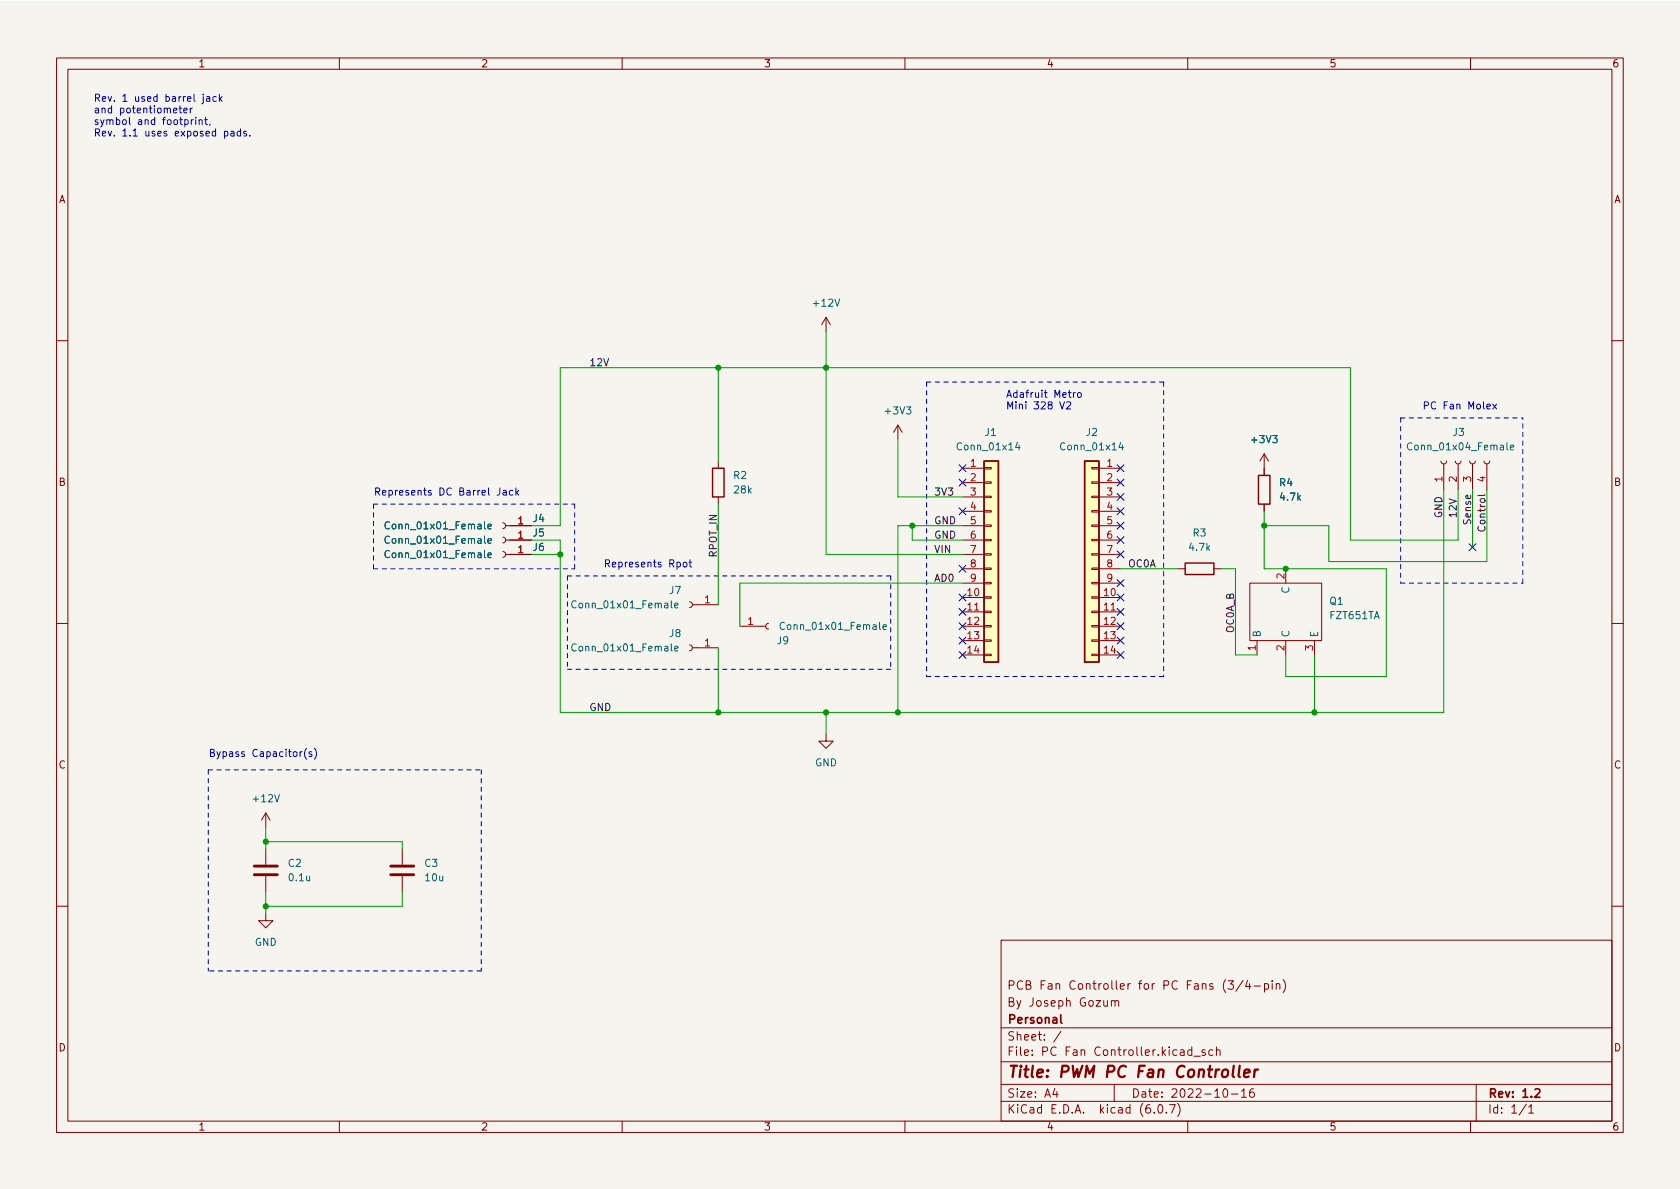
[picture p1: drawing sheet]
<svg xmlns="http://www.w3.org/2000/svg" width="297mm" height="210mm" viewBox="0 0 297 210" stroke-linecap="round" stroke-linejoin="round" font-family="sans-serif">
<path d="M0 .2h297v210.1h-297z" fill="#f5f4ef" stroke="#f5f4ef" stroke-width=".18"/>
<g fill="none" stroke="#840000" stroke-width=".18">
<path d="M10 10.2h277v190.1h-277zM12 12.2h273v186.1h-273zM60 10.2v2M110 10.2v2M160 10.2v2M210 10.2v2M260 10.2v2M146 56.1l-.7 1.3M146 56.1v2.6M146 56.1l.8 1.3M10 60.2h2M158.7 75.2l-.7 1.2"/>
<path d="M158.7 75.2v2.5M158.7 75.2l.8 1.2M285 60.2h2M88.9 97.5l.4 .2 .1 .3-.1 .4-.4 .1M88.9 92.5l.4 .1 .1 .4-.1 .3-.4 .2M88.9 95l.4 .1 .1 .4-.1 .4-.4 .1M89.4 98h4.6M89.4 93h4.6M89.4 95.5h4.6M127 81.5v1.3M127 87.9v1.2M170.2 98h3.8"/>
<path d="M170.2 82.8h3.8M170.2 85.3h3.8M170.2 87.9h3.8M170.2 90.4h3.8M170.2 93h3.8M170.2 95.5h3.8M174 97.9h1.3v.3h-1.3zM174 95.4h1.3v.2h-1.3zM174 92.8h1.3v.3h-1.3zM174 90.3h1.3v.2h-1.3zM174 87.8h1.3v.2h-1.3zM174 85.2h1.3v.3h-1.3z"/>
<path d="M174 82.7h1.3v.2h-1.3zM193 97.9h1.3v.3h-1.3zM193 95.4h1.3v.2h-1.3zM193 92.8h1.3v.3h-1.3zM193 90.3h1.3v.2h-1.3zM193 87.8h1.3v.2h-1.3zM193 85.2h1.3v.3h-1.3zM193 82.7h1.3v.2h-1.3zM194.3 98h3.8M194.3 82.8h3.8M194.3 85.3h3.8M194.3 87.9h3.8"/>
<path d="M194.3 90.4h3.8M194.3 93h3.8M194.3 95.5h3.8M223.5 80.3l-.7 1.2M223.5 80.3v3.8M223.5 89.1v1.3M223.5 80.3l.8 1.2M254.8 81.5l.1 .4 .4 .1 .3-.1 .2-.4M255.3 82v4.6M257.3 81.5l.2 .4 .3 .1 .4-.1 .1-.4M257.8 82v4.6M259.8 81.5l.2 .4 .3 .1 .4-.1 .2-.4"/>
<path d="M260.3 82v4.6M262.4 81.5l.1 .4 .4 .1 .4-.1 .1-.4M262.9 82v4.6M10 110.2h2M121.9 114l.4 .2 .1 .3-.1 .4-.4 .2M121.9 106.4l.4 .2 .1 .3-.1 .4-.4 .1M122.4 114.5h4.6M122.4 106.9h4.6M130.8 110.7h4.6M135.9 110.2l-.4 .2-.1 .3 .1 .4 .4 .1M170.2 105.7h3.8M170.2 108.2h3.8"/>
<path d="M170.2 110.7h3.8M170.2 113.3h3.8M170.2 115.8h3.8M170.2 100.6h3.8M170.2 103.1h3.8M174 115.7h1.3v.2h-1.3zM174 113.2h1.3v.2h-1.3zM174 110.6h1.3v.3h-1.3zM174 108.1h1.3v.2h-1.3zM174 105.5h1.3v.3h-1.3zM174 103h1.3v.2h-1.3zM174 100.5h1.3v.2h-1.3z"/>
<path d="M193 115.7h1.3v.2h-1.3zM193 113.2h1.3v.2h-1.3zM193 110.6h1.3v.3h-1.3zM193 108.1h1.3v.2h-1.3zM193 105.5h1.3v.3h-1.3zM193 103h1.3v.2h-1.3zM193 100.5h1.3v.2h-1.3zM194.3 105.7h3.8M194.3 108.2h3.8M194.3 110.7h3.8M194.3 113.3h3.8M194.3 115.8h3.8"/>
<path d="M194.3 100.6h3.8M194.3 103.1h3.8M208.3 100.6h1.2M214.6 100.6h1.3M218.4 101.8h.1M221 103.1h12.7v10.2h-12.7zM222.2 113.3v2.5M227.3 100.6v2.5M227.3 113.3v2.5M232.4 113.3v2.5M285 110.2h2M146 129.8v1.3h1.3l-1.3 1.2-1.2-1.2h1.2"/>
<path d="M47 143.8v2.5M47 150.1v2.8M47 154.9v2.8M47 143.8l-.8 1.2M47 143.8l.8 1.2M71.1 150.1v2.8M71.1 154.9v2.8M10 160.2h2M47 161.5v1.3h1.3l-1.3 1.3-1.3-1.3h1.3M177 166.3h108v32h-108zM195.1 176.9l.1 1h.4l.2-.1M195.8 176.9v1"/>
<path d="M196.5 177.1l.2-.2 .4 .1v.9M196.5 176.9v1M197.1 177.1l.3-.2 .3 .1 .1 .9M217.1 173.4h1l-.5 .6 .4 .1v.7l-.2 .1h-.4l-.3-.1M219.8 173.4l-1.3 1.9M220.6 173.4l-.4 1h.9M220.9 173.9v1M221.7 174.4h1.2M223.6 174l.4-.1 .3 .3v.4l-.2 .3h-.5M223.6 173.9v1.5M224.9 173.4v.2M224.9 173.9v1"/>
<path d="M225.6 174.1l.3-.2 .3 .1 .1 .9M225.6 173.9v1M226.9 173.2a1.72 1.72 0 0 1 0 2.3M285 160.2h2M60 198.3v2M110 198.3v2M160 198.3v2M177 194.8h108M177 191.8h108M177 187.8h108M177 181.8h108M186.5 192.5l-.4 1h1"/>
<path d="M186.9 193v1M187.6 182.4l-1.3 1.9M197 191.8v3M204.1 196.7v.1M204.9 195.4l.2-.1a.81 .81 0 0 1 .6 .7 .81 .81 0 0 1-.3 .8h-.2a.81 .81 0 0 1-.6-.6 .81 .81 0 0 1 .3-.8zM206.2 196.7v.1M206.8 195.3h1l-.7 1.5M208.2 195.1a1.72 1.72 0 0 1 0 2.3M210 198.3v2M210.7 185.7l-.4-.1-.3 .3v.4l.1 .3h.6M210.7 185.1v1.5M211.1 186.8h1.1"/>
<path d="M213.1 185.7l-.4-.1-.2 .2 .1 .3 .5 .1v.4h-.6M214.4 185.7l-.4-.1-.3 .3v.4l.2 .3h.5M215.1 185.8l.2-.2 .3 .1 .1 .9M215.1 185.1v1.5M216.4 192.6l.2-.1a.81 .81 0 0 1 .6 .7 .81 .81 0 0 1-.3 .8h-.2a.81 .81 0 0 1-.6-.6 .81 .81 0 0 1 .3-.8zM217.7 193.5h1.2M219.5 193l.4-.5v1.5M219.5 194h.9M221.6 192.5a.59 .59 0 0 0-.7 .7v.5l.2 .3h.4l.2-.1 .1-.5-.2-.2-.4-.1-.3 .3M260 198.3v2M261 191.8v6.5M269.9 195.3l-1.3 1.9"/>
<path d="M270.3 195.8l.4-.5v1.5M270.3 196.8h.9"/>
</g>
<path d="M187.6 179.4v1.3l.2 .2M271.4 192.7l.6-.2 .2 .2 .1 .3-1 1h1" fill="none" stroke="#840000" stroke-width=".3"/>
<path d="M218.1 188.5l-.2 1.7 .3 .3M219.2 188.5l-.2 1.7 .2 .3M220 189.8l1-.2-.1-.4-.2-.1-.6 .1-.2 1 .3 .3 .6-.1M221.9 189.1l-.2 1.4M222.4 189.1l-.4 .1-.2 .3" fill="none" stroke="#840000" stroke-width=".4"/>
<g fill="none" stroke="#006464" stroke-width=".18">
<path d="M179.9 78.2l-.3 .9h.8M180.2 78.7v.9M198.2 78.2l-.4 .9h.8M198.5 78.7v.9M249.6 78.4a.6 .6 0 0 0-.8 .4 .6 .6 0 0 0 .6 .8l.2-.2M267 79.1l.6-.1v-.2l-.4-.1-.2 .2 .1 .6h.5M68.9 97.5a.6 .6 0 0 0-.9 .4 .6 .6 0 0 0 .6 .7l.3-.1M68.9 92.4a.6 .6 0 0 0-.9 .4 .6 .6 0 0 0 .6 .7l.3-.1M68.9 94.9a.6 .6 0 0 0-.9 .4 .6 .6 0 0 0 .6 .8l.3-.1M86.3 98.2l.6-.1-.1-.3h-.3l-.2 .1v.7h.5M86.3 93.1l.6-.1-.1-.3h-.3l-.2 .2v.6h.5M86.3 95.6l.6-.1-.1-.2-.3-.1-.2 .2v.6h.5"/>
<path d="M101.9 114a.6 .6 0 0 0-.9 .4 .6 .6 0 0 0 .6 .7l.3-.1M101.9 106.4a.6 .6 0 0 0-.9 .4 .6 .6 0 0 0 .6 .7l.3-.1M119.3 114.7l.6-.1-.1-.3h-.3l-.2 .2v.6h.5M119.3 107.1l.6-.1-.1-.3h-.3l-.2 .1v.6h.5M138.7 110.2a.6 .6 0 0 0-.8 .4 .6 .6 0 0 0 .6 .7l.2-.1M156.1 110.9l.6-.1v-.3h-.4l-.2 .1 .1 .7h.5"/>
</g>
<g fill="#ffffc2" stroke="#ffffc2" stroke-width=".18">
<path d="M174 81.5h2.5v35.6h-2.5z"/>
<path d="M191.8 81.5h2.5v35.6h-2.5z"/>
</g>
<path d="M126 82.8h2v5.1h-2zM174 81.5h2.5v35.6h-2.5zM191.8 81.5h2.5v35.6h-2.5zM209.5 99.6h5.1v2h-5.1zM222.5 84.1h2v5h-2z" fill="none" stroke="#840000" stroke-width=".25"/>
<path d="M45 154.7h4M45 153.2h4M69.1 154.7h4.1M69.1 153.2h4.1" fill="none" stroke="#840000" stroke-width=".51"/>
<path d="M262.6 87.4l-.2 .2h-1.1" fill="none" stroke="#0f0f0f" stroke-width=".18"/>
<g fill="none" stroke="#0000c2" stroke-width=".18">
<path d="M31.6 19.1h.5M31.8 18.7v1.1l.3 .2M32.5 19.5l.6-.1-.1-.2-.3-.1-.2 .2 .1 .6h.4M33.6 19.1v.9M34 19.1l-.4 .3M35.9 17.1v1.1l-.2 .1M35.9 16.7v.1M36.5 17.1h.5l.1 .8M37.1 17.4h-.4l-.2 .2 .2 .3h.4M38.2 17.1h-.3l-.3 .2 .2 .6h.4M38.8 16.7v1.2M38.9 17.4l.4 .5"/>
<path d="M39.3 17.1l-.5 .5M33.8 21.2v.8M34.2 21.2l-.4 .2M34.6 20.7v.2M34.6 21.2v.8M35.2 21.3l.2-.1h.3l.1 .8M35.2 21.2v.8M36.2 21.2h.5M36.4 20.7v1.1l.3 .2M37.1 22l-.1 .2M39.7 23.3l.4-.1 .2 .3-.1 .5h-.5M40.8 23.3h.5l.1 .8"/>
<path d="M41.4 23.5l-.4 .1-.2 .2 .2 .3 .4-.1M42.5 23.3l-.3-.1-.3 .3 .1 .5h.5M42.5 22.8v1.3M43.6 23.3l-.3-.1-.2 .2v.2l.5 .1v.3h-.5M44.2 23.9v.2M187.4 71l.4 1.3 .4-1.3M188.6 71.2l.5-.2 .2 .4-.8 .9h.8M189.8 69.4v.9M190.2 69.4l-.4 .3M190.6 69.5l.3-.1 .3 .3v.3l-.3 .3-.3-.1-.1-.2zM262.9 71.9l.6-.1-.1-.3h-.3l-.2 .2 .1 .6h.4M263.9 71.5l.7 .8"/>
<path d="M264.6 71.5l-.7 .8M88.4 86.3v.9a.41 .41 0 0 1-.5 .4M89 86.8h.5v.8M89.5 87l-.4 .1-.2 .2 .2 .3 .4-.1M90.7 86.8l-.4-.1-.2 .3 .1 .5h.5M91.2 86.3v1.3M91.3 87.1l.4 .5M91.7 86.7l-.5 .5M120.9 99.5l.3-.1 .3 .3v.3l-.3 .3-.3-.1-.1-.2zM121.8 99.4h.5M122 99v1.1l.3 .2M53.4 132.9l-.3 .3"/>
<path d="M54.2 132.3a1.46 1.46 0 0 0 0 2M55.1 133l-.3-.1-.2 .2 .1 .2 .4 .1v.3h-.5M55.6 132.3a1.46 1.46 0 0 1 0 2"/>
</g>
<g fill="none" stroke="#0000c2" stroke-width=".18" stroke-dasharray=".8 .8">
<path d="M163.8 67.6h41.9M163.8 67.6v52M205.7 67.6v52M247.6 73.9v29.2M247.6 73.9h21.6M66 89.1h35.6M66 89.1v11.5M66 100.6h35.6M100.3 101.8v16.6M100.3 118.4h57.2M101.6 100.6v-11.5M157.5 101.8v16.6"/>
<path d="M157.5 101.8h-57.2M205.7 119.6h-41.9M247.6 103.1h21.6M269.2 103.1v-29.2M36.8 136.1v35.6M36.8 136.1h48.3M85.1 136.1v35.6M85.1 171.7h-48.3"/>
</g>
<g fill="none" stroke="#009600" stroke-width=".18">
<path d="M146 58.7v39.3h24.2M127 65v16.5M158.7 77.7v10.2h11.5M94 98h5.1M127 89.1v17.8M161.3 93v2.5h8.9M170.2 93h-11.5v33M223.5 90.4v10.2h21.6v19h-17.8v-3.8M255.3 86.6v39.4h-156.2v-30.5h-5.1M257.8 86.6v8.9h-19v-30.5h-139.7v28h-5.1M260.3 86.6v10.2M262.9 86.6v12.7h-28v-6.3h-11.4"/>
<path d="M127 114.5v11.5M170.2 103.1h-39.4v7.6M198.1 100.6h10.2M215.9 100.6h2.5v15.2h3.8M232.4 115.8v10.2M146 126v3.8M47 146.3v3.8M47 157.7v3.8M47 148.8h24.1v1.3M71.1 157.7v2.6h-24.1"/>
</g>
<g fill="none" stroke="#000084" stroke-width=".18">
<path d="M169.6 89.8l1.2 1.2M169.6 84.7l1.2 1.2M169.6 82.2l1.2 1.2M169.6 100l1.2 1.2M170.8 89.8l-1.2 1.2M170.8 84.7l-1.2 1.2M170.8 82.2l-1.2 1.2M170.8 100l-1.2 1.2M197.5 82.2l1.2 1.2M197.5 89.8l1.2 1.2M197.5 92.3l1.2 1.3M197.5 87.3l1.2 1.2"/>
<path d="M197.5 97.4l1.2 1.2M197.5 84.7l1.2 1.2M197.5 94.9l1.2 1.2M198.7 82.2l-1.2 1.2M198.7 89.8l-1.2 1.2M198.7 92.3l-1.2 1.3M198.7 87.3l-1.2 1.2M198.7 97.4l-1.2 1.2M198.7 84.7l-1.2 1.2M198.7 94.9l-1.2 1.2M259.7 96.2l1.3 1.2M261 96.2l-1.3 1.2"/>
<path d="M169.6 110.1l1.2 1.2M169.6 107.6l1.2 1.2M169.6 105l1.2 1.3M169.6 115.2l1.2 1.2M169.6 112.7l1.2 1.2M170.8 110.1l-1.2 1.2M170.8 107.6l-1.2 1.2M170.8 115.2l-1.2 1.2M170.8 105l-1.2 1.3M170.8 112.7l-1.2 1.2M197.5 112.7l1.2 1.2M197.5 110.1l1.2 1.2"/>
<path d="M197.5 105l1.2 1.3M197.5 102.5l1.2 1.2M197.5 115.2l1.2 1.2M197.5 107.6l1.2 1.2M198.7 112.7l-1.2 1.2M198.7 110.1l-1.2 1.2M198.7 105l-1.2 1.3M198.7 102.5l-1.2 1.2M198.7 115.2l-1.2 1.2M198.7 107.6l-1.2 1.2"/>
</g>
<g fill="#009600" stroke="#009600" stroke-width=".18">
<circle cx="161.3" cy="93" r=".46"/>
<circle cx="146" cy="126" r=".46"/>
<circle cx="158.7" cy="126" r=".46"/>
<circle cx="127" cy="126" r=".46"/>
<circle cx="99.1" cy="98" r=".46"/>
<circle cx="47" cy="160.3" r=".46"/>
<circle cx="47" cy="148.8" r=".46"/>
<circle cx="227.3" cy="100.6" r=".46"/>
<circle cx="223.5" cy="93" r=".46"/>
<circle cx="232.4" cy="126" r=".46"/>
<circle cx="146" cy="65" r=".46"/>
<circle cx="127" cy="65" r=".46"/>
</g>
<text font-size="2.8" fill="#840000" x="178" y="190.6">Title: PWM PC Fan Controller</text>
<g font-size="2.1" fill="#840000">
<text x="178" y="178">By Joseph Gozum</text>
<text x="178" y="175">PCB Fan Controller for PC Fans (3/4-pin)</text>
<text x="178" y="184">Sheet: /</text>
<text x="178" y="181">Personal</text>
<text x="178" y="186.7">File: PC Fan Controller.kicad_sch</text>
<text x="178" y="196.9">KiCad E.D.A. kicad (6.0.7)</text>
<text x="178" y="194.1">Size: A4</text>
<text x="200" y="194.1">Date: 2022-10-16</text>
<text x="263" y="194.1">Rev: 1.2</text>
<text x="263" y="196.9">Id: 1/1</text>
</g>
<g font-size="1.8" fill="#840000">
<text x="35" y="11.9">1</text>
<text x="85" y="11.9">2</text>
<text x="135" y="11.9">3</text>
<text x="185" y="11.9">4</text>
<text x="235" y="11.9">5</text>
<text x="285" y="11.9">6</text>
<text x="10.3" y="35.9">A</text>
<text x="285.3" y="35.9">A</text>
<text x="10.3" y="85.9">B</text>
<text x="285.3" y="85.9">B</text>
<text x="10.3" y="135.9">C</text>
<text x="285.3" y="135.9">C</text>
<text x="10.3" y="185.9">D</text>
<text x="285.3" y="185.9">D</text>
<text x="35" y="199.9">1</text>
<text x="85" y="199.9">2</text>
<text x="135" y="199.9">3</text>
<text x="185" y="199.9">4</text>
<text x="235" y="199.9">5</text>
<text x="285" y="199.9">6</text>
</g>
<g font-size="1.8" fill="#0000c2">
<text x="16.5" y="18">Rev. 1 used barrel jack</text>
<text x="16.5" y="20">and potentiometer</text>
<text x="16.5" y="22.1">symbol and footprint,</text>
<text x="16.5" y="24.1">Rev. 1.1 uses exposed pads.</text>
<text x="177.8" y="70.3">Adafruit Metro</text>
<text x="177.8" y="72.4">Mini 328 V2</text>
<text x="251.5" y="72.4">PC Fan Molex</text>
<text x="66" y="87.6">Represents DC Barrel Jack</text>
<text x="106.7" y="100.3">Represents Rpot</text>
<text x="36.8" y="133.8">Bypass Capacitor(s)</text>
</g>
<g font-size="1.8" fill="#006464">
<text x="144" y="54.2">+12V</text>
<text x="156.7" y="73.3">+3V3</text>
<text x="174.2" y="77.1">J1</text>
<text x="192.1" y="77.1">J2</text>
<text x="256.9" y="77.1">J3</text>
<text x="169.6" y="79.6">Conn_01x14</text>
<text x="187.8" y="79.6">Conn_01x14</text>
<text x="221.4" y="78.4">+3V3</text>
<text x="249.5" y="79.6">Conn_01x04_Female</text>
<text x="129.7" y="84.7">R2</text>
<text x="129.9" y="87.2">28k</text>
<text x="226.2" y="86">R4</text>
<text x="226.4" y="88.5">4.7k</text>
<text x="68.7" y="93.6">Conn_01x01_Female</text>
<text x="94.3" y="92.3">J4</text>
<text x="94.3" y="94.9">J5</text>
<text x="211" y="94.9">R3</text>
<text x="68.7" y="98.7">Conn_01x01_Female</text>
<text x="68.7" y="96.1">Conn_01x01_Female</text>
<text x="94.3" y="97.4">J6</text>
<text x="210.4" y="97.4">4.7k</text>
<text x="101.7" y="107.6">Conn_01x01_Female</text>
<text x="118.4" y="105">J7</text>
<text x="228" y="104.9" transform="rotate(-90 228 104.9)">C</text>
<text x="235.1" y="106.9">Q1</text>
<text x="118.4" y="112.6">J8</text>
<text x="137.4" y="113.9">J9</text>
<text x="138.6" y="111.4">Conn_01x01_Female</text>
<text x="222.9" y="112.8" transform="rotate(-90 222.9 112.8)">B</text>
<text x="228" y="112.8" transform="rotate(-90 228 112.8)">C</text>
<text x="233" y="112.8" transform="rotate(-90 233 112.8)">E</text>
<text x="235.2" y="109.5">FZT651TA</text>
<text x="101.7" y="115.2">Conn_01x01_Female</text>
<text x="144.1" y="135.5">GND</text>
<text x="44.9" y="141.9">+12V</text>
<text x="51" y="153.3">C2</text>
<text x="51.2" y="155.8">0.1u</text>
<text x="75.1" y="153.3">C3</text>
<text x="75.3" y="155.8">10u</text>
<text x="45" y="167.3">GND</text>
</g>
<g font-size="1.8" fill="#0f0f0f">
<text x="104.1" y="64.8">12V</text>
<text x="165.1" y="87.6">3V3</text>
<text x="165.1" y="95.2">GND</text>
<text x="165.1" y="92.7">GND</text>
<text x="255" y="91.7" transform="rotate(-90 255 91.7)">GND</text>
<text x="257.5" y="91.7" transform="rotate(-90 257.5 91.7)">12V</text>
<text x="260.1" y="93" transform="rotate(-90 260.1 93)">Sense</text>
<text x="262.6" y="94.2" transform="rotate(-90 262.6 94.2)">Control</text>
<text x="126.7" y="98.7" transform="rotate(-90 126.7 98.7)">RPOT_IN</text>
<text x="165.1" y="97.8">VIN</text>
<text x="199.4" y="100.3">OC0A</text>
<text x="165.1" y="102.9">AD0</text>
<text x="218.2" y="112" transform="rotate(-90 218.2 112)">OC0A_B</text>
<text x="104.1" y="125.7">GND</text>
</g>
<g font-size="1.8" fill="#a90000">
<text x="171.6" y="82.5">1</text>
<text x="195.7" y="82.5">1</text>
<text x="171.6" y="85.1">2</text>
<text x="171.6" y="87.6">3</text>
<text x="195.7" y="85.1">2</text>
<text x="195.7" y="87.6">3</text>
<text x="255" y="85.2" transform="rotate(-90 255 85.2)">1</text>
<text x="257.6" y="85.2" transform="rotate(-90 257.6 85.2)">2</text>
<text x="260.1" y="85.2" transform="rotate(-90 260.1 85.2)">3</text>
<text x="262.6" y="85.2" transform="rotate(-90 262.6 85.2)">4</text>
<text x="91.6" y="92.7">1</text>
<text x="91.6" y="95.2">1</text>
<text x="171.6" y="90.2">4</text>
<text x="171.6" y="92.7">5</text>
<text x="171.6" y="95.2">6</text>
<text x="195.7" y="90.2">4</text>
<text x="195.7" y="92.7">5</text>
<text x="195.7" y="95.2">6</text>
<text x="91.6" y="97.8">1</text>
<text x="171.6" y="97.8">7</text>
<text x="171.6" y="100.3">8</text>
<text x="195.7" y="97.8">7</text>
<text x="195.7" y="100.3">8</text>
<text x="124.6" y="106.7">1</text>
<text x="171.1" y="105.4">10</text>
<text x="171.1" y="107.9">11</text>
<text x="171.6" y="102.9">9</text>
<text x="195.2" y="105.4">10</text>
<text x="195.2" y="107.9">11</text>
<text x="195.7" y="102.9">9</text>
<text x="227.1" y="102.3" transform="rotate(-90 227.1 102.3)">2</text>
<text x="132.2" y="110.5">1</text>
<text x="171.1" y="110.5">12</text>
<text x="171.1" y="113">13</text>
<text x="195.2" y="110.5">12</text>
<text x="195.2" y="113">13</text>
<text x="124.6" y="114.3">1</text>
<text x="171.1" y="115.6">14</text>
<text x="195.2" y="115.6">14</text>
<text x="222" y="115" transform="rotate(-90 222 115)">1</text>
<text x="227.1" y="115" transform="rotate(-90 227.1 115)">2</text>
<text x="232.2" y="115" transform="rotate(-90 232.2 115)">3</text>
</g>
</svg>
